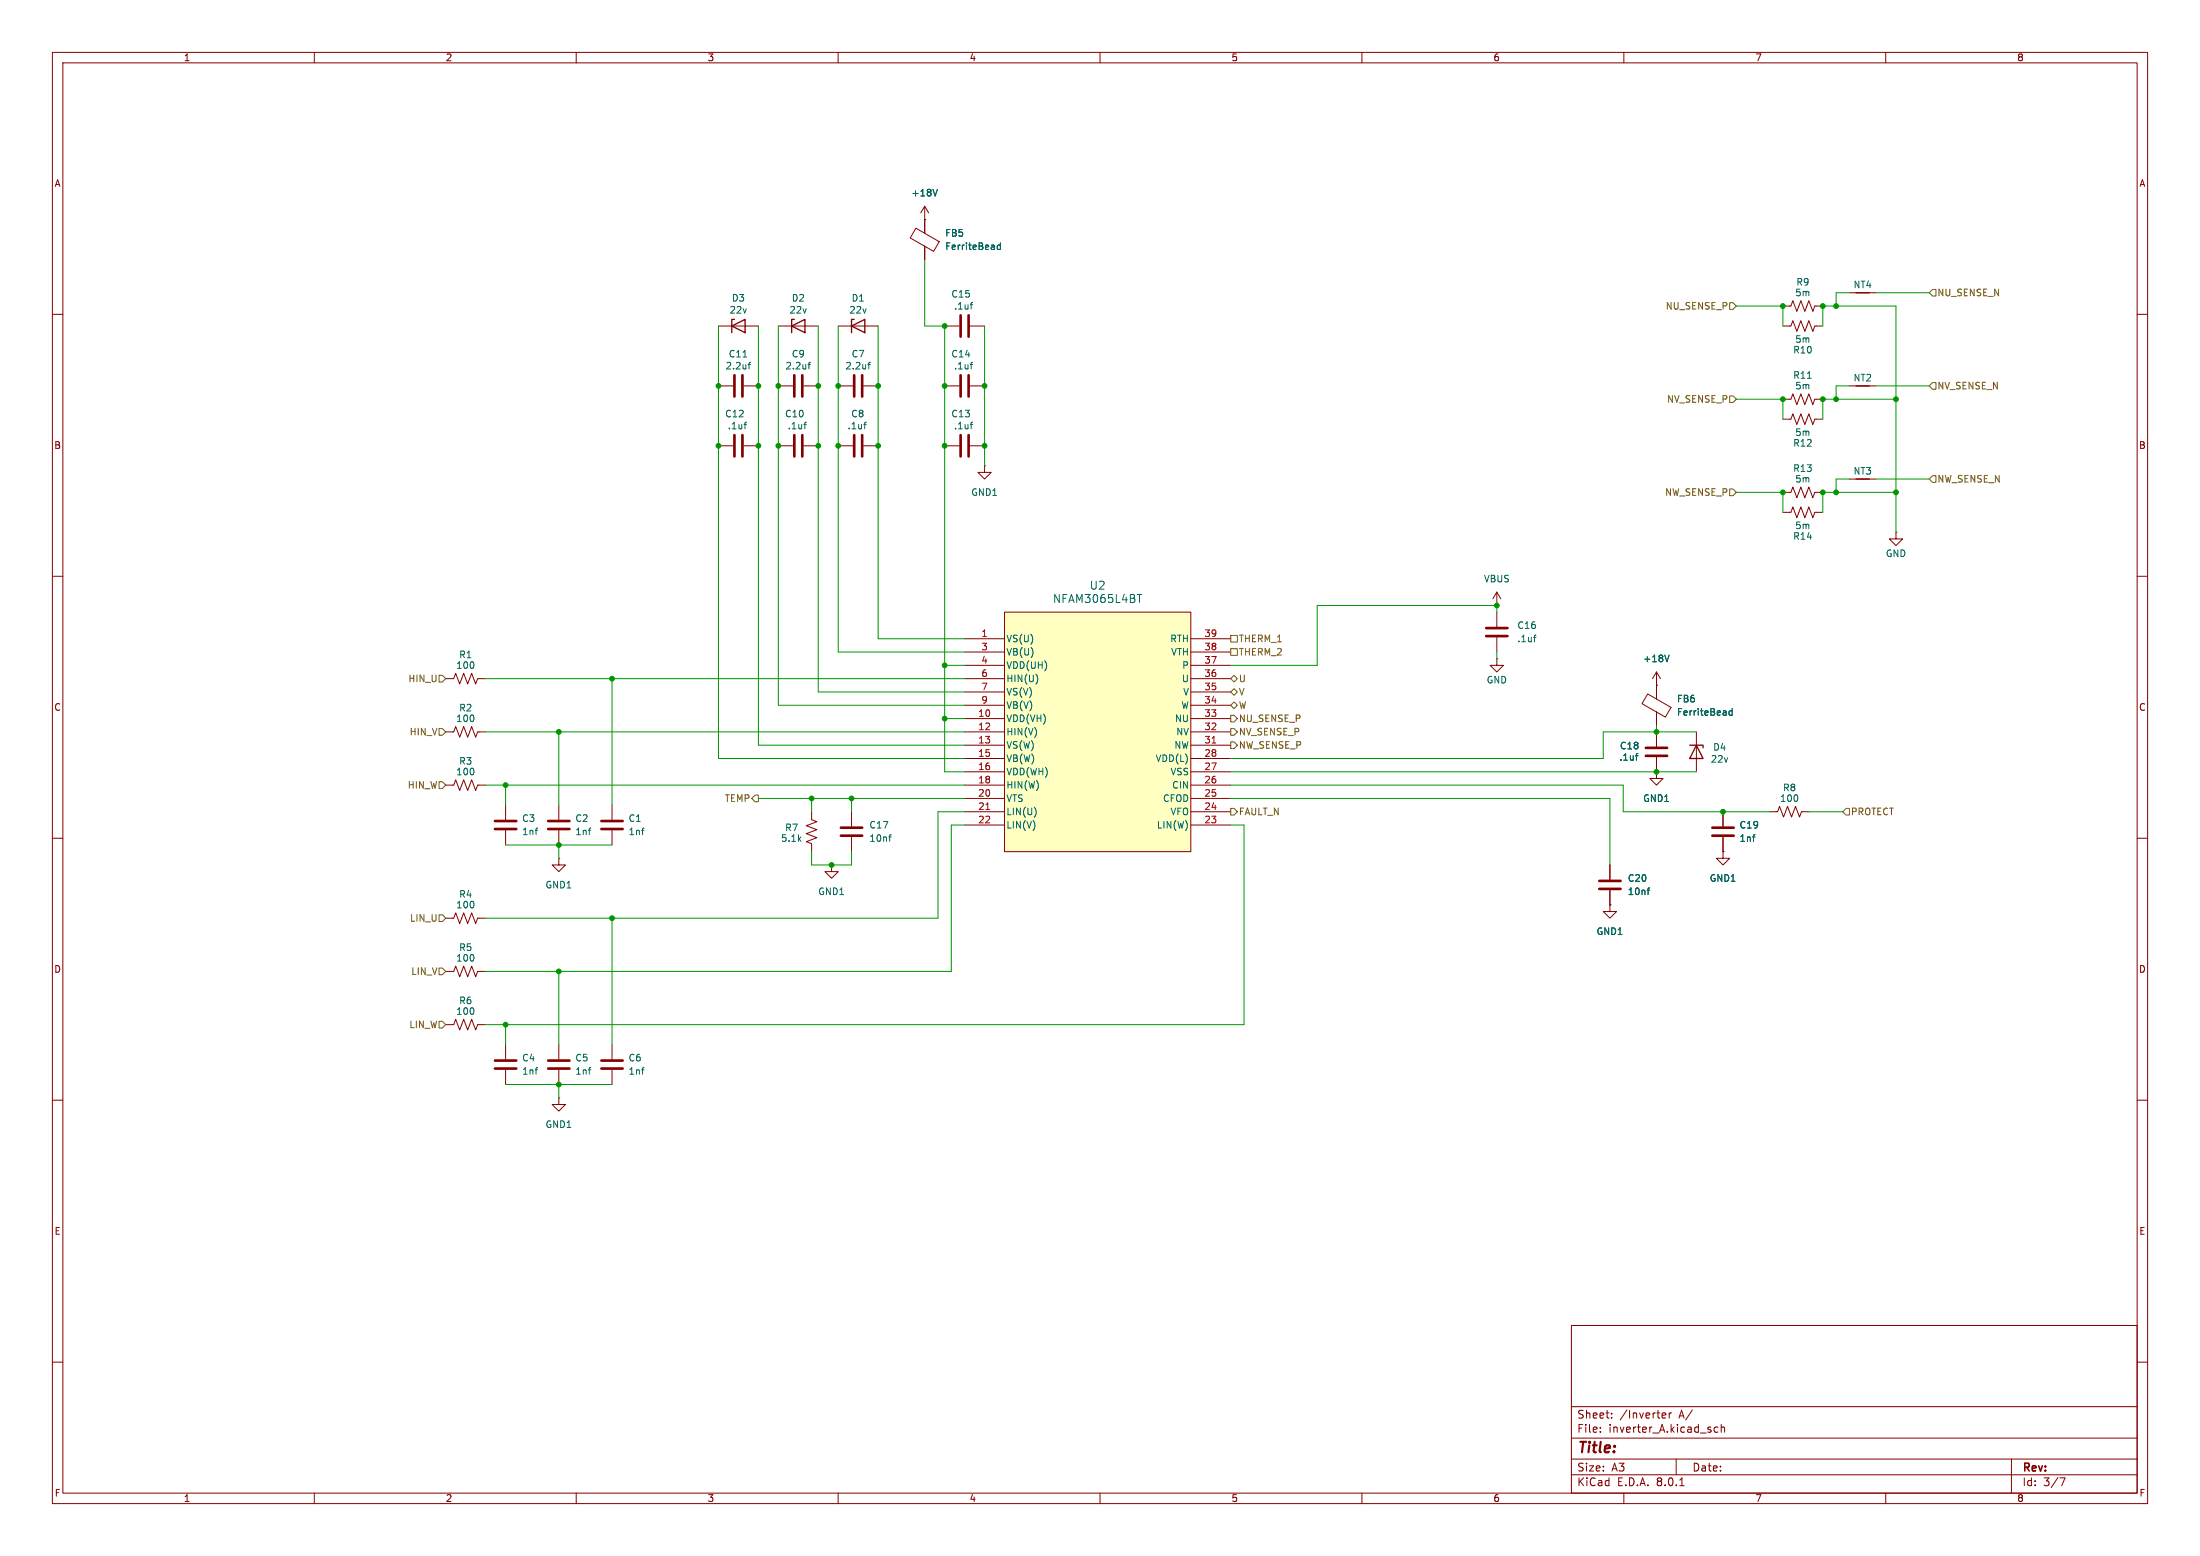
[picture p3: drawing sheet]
<svg xmlns="http://www.w3.org/2000/svg" width="420mm" height="297mm" viewBox="0 0 420 297" stroke-linecap="round" stroke-linejoin="round" font-family="sans-serif">
<g fill="none" stroke="#840000" stroke-width=".19">
<path d="M10 10h400v277h-400zM12 12h396v273h-396zM60 10v2M110 10v2M160 10v2M210 10v2M260 10v2M310 10v2M360 10v2M10 60h2M408 60h2M10 110h2"/>
<path d="M408 110h2M10 160h2M408 160h2M10 210h2M408 210h2M10 260h2M300 253h108v32h-108zM408 260h2M300 278.5h108M300 274.5h108M300 268.5h108M305.5 273.2v.2"/>
<path d="M305.5 272.5v.1M307.7 270.5v.2M307.7 269.8v.1M317.5 269.7l.4 .1 .1 .2-.7 .2M317.9 270.6l-.4 .1M318.7 269.7v1M319.1 269.7l-.3 .1-.1 .2M320 278.5v3M327.9 272.5l-.4-.1-.3 .3 .2 .6h.5M328.6 272.5l.2-.1 .4 .1v.9M328.6 271.9v1.5M384 278.5v6.5"/>
<path d="M60 285v2M110 285v2M160 285v2M210 285v2M260 285v2M300 281.5h108M310 285v2M320.7 283.6h.8M360 285v2M393.2 282.1h1l-.6 1.5"/>
</g>
<path d="M191.8 116.8h35.5v45.8h-35.5z" fill="#ffffc2"/>
<g fill="none" stroke="#840000" stroke-width=".19">
<path d="M176.5 39.4l-.7 1.2M176.5 39.4v5.1M176.5 39.4l.8 1.2M174.9 43.6l4.4 2.5-1.1 1.9-4.4-2.6zM176.5 41.9h.1M176.5 47v2.5M340.4 58.4h1.5l.4-1 .7 2 .8-2 .8 2 .7-2 .8 2 .4-1h1.5M353.1 55.9h5M137.2 73.7h2.8M137.2 62.2h7.6M142 73.7h2.8M148.6 73.7h2.8"/>
<path d="M148.6 62.2h7.6M153.4 73.7h2.8M160 73.7h2.8M160 62.2h7.6M164.8 73.7h2.8M180.3 73.7h2.8M180.3 62.2h2.8M185.2 73.7h2.8M185.2 62.2h2.8M340.4 76.2h1.5l.4-1 .7 2 .8-2 .8 2 .7-2 .8 2 .4-1h1.5M340.4 62.2h1.5l.4-1 .7 2 .8-2 .8 2 .7-2 .8 2 .4-1h1.5M353.1 73.7h5"/>
<path d="M137.2 85.1h2.8M142 85.1h2.8M148.6 85.1h2.8M153.4 85.1h2.8M160 85.1h2.8M164.8 85.1h2.8M180.3 85.1h2.8M185.2 85.1h2.8M188 88.9v1.3h1.2l-1.2 1.2-1.3-1.2h1.3M188 88.9h.1M340.4 97.8h1.5l.4-1 .7 2 .8-2 .8 2 .7-2 .8 2 .4-1h1.5M340.4 80h1.5l.4-1 .7 2 .8-2 .8 2 .7-2 .8 2 .4-1h1.5"/>
<path d="M340.4 94h1.5l.4-1 .7 2 .8-2 .8 2 .7-2 .8 2 .4-1h1.5M353.1 91.4h5M191.8 116.8h35.5v45.8h-35.5zM285.7 115.6h.1M285.7 113v2.6M285.7 116.8v2.8M285.7 113l-.7 1.3M285.7 113l.8 1.3M361.9 101.6v1.3h1.3l-1.3 1.2-1.2-1.2h1.2M361.9 101.6h.1M85.1 129.5h1.5l.4-1 .8 2.1 .7-2.1 .8 2.1 .7-2.1 .8 2.1 .4-1.1h1.5M85.1 139.7h1.5l.4-1 .8 2 .7-2 .8 2 .7-2 .8 2 .4-1h1.5"/>
<path d="M184.1 121.9h7.7M184.1 137.2h7.7M184.1 139.7h7.7M184.1 124.5h7.7M184.1 134.6h7.7M184.1 132.1h7.7M184.1 129.5h7.7M184.1 127h7.7M227.3 121.9h7.6M227.3 137.2h7.6M227.3 139.7h7.6M227.3 124.5h7.6"/>
<path d="M227.3 134.6h7.6M227.3 132.1h7.6M227.3 129.5h7.6M227.3 127h7.6M285.7 125.7v1.3h1.3l-1.3 1.3-1.2-1.3h1.2M285.7 125.7h.1M285.7 121.7v2.8M314.6 132.5l4.4 2.5-1.1 1.9-4.4-2.6zM316.2 130.8h.1M316.2 128.3l-.7 1.2M316.2 128.3v5.1M316.2 135.9v2.5"/>
<path d="M316.2 139.7v2.8M316.2 128.3l.8 1.2M323.8 139.7v7.6M85.1 149.9h1.5l.4-1.1 .8 2.1 .7-2.1 .8 2.1 .7-2.1 .8 2.1 .4-1h1.5M96.5 153.7v2.8M96.5 158.5v2.8M106.7 153.7v2.8M106.7 158.5v2.8M116.8 153.7v2.8M116.8 158.5v2.8M154.9 154.9v1.6l1.1 .3-2.1 .8 2.1 .8-2.1 .7 2.1 .8-2.1 .8 1 .3v1.6M162.6 154.9v2.8"/>
<path d="M162.6 159.8v2.8M184.1 142.2h7.7M184.1 144.8h7.7M184.1 147.3h7.7M184.1 149.9h7.7M184.1 152.4h7.7M184.1 154.9h7.7M184.1 157.5h7.7M227.3 142.2h7.6M227.3 144.8h7.6M227.3 147.3h7.6M227.3 149.9h7.6"/>
<path d="M227.3 152.4h7.6M227.3 154.9h7.6M227.3 157.5h7.6M316.2 147.3v1.3h1.3l-1.3 1.3-1.2-1.3h1.2M316.2 147.3h.1M316.2 144.5v2.8M328.9 154.9v2.8M328.9 159.8v2.8M337.8 154.9h1.5l.4-1 .8 2.1 .7-2.1 .8 2.1 .8-2.1 .7 2.1 .4-1.1h1.5M85.1 175.3h1.5l.4-1.1 .8 2.1 .7-2.1 .8 2.1 .7-2.1 .8 2.1 .4-1h1.5M106.7 163.8v1.3h1.2l-1.2 1.3-1.3-1.3h1.3M106.7 163.8h.1"/>
<path d="M158.7 165.1v1.3h1.3l-1.3 1.2-1.2-1.2h1.2M158.7 165.1h.1M307.3 172.7v1.3h1.3l-1.3 1.3-1.2-1.3h1.2M307.3 172.7h.1M307.3 165.1v2.8M307.3 169.9v2.8M328.9 162.6v1.2h1.3l-1.3 1.3-1.2-1.3h1.2M328.9 162.6h.1M85.1 195.6h1.5l.4-1 .8 2 .7-2 .8 2 .7-2 .8 2 .4-1h1.5M85.1 185.4h1.5l.4-1 .8 2 .7-2 .8 2 .7-2 .8 2 .4-1h1.5M96.5 199.4v2.8M106.7 199.4v2.8"/>
<path d="M116.8 199.4v2.8M96.5 204.2v2.8M106.7 209.6v1.2h1.2l-1.2 1.3-1.3-1.3h1.3M106.7 209.6h.1M106.7 204.2v2.8M116.8 204.2v2.8"/>
</g>
<g fill="none" stroke="#006464" stroke-width=".19">
<path d="M178.9 36.1l-.4 1.3M185.2 58.2h.5M185.7 57.7l-.2 .1M191 46.4v1.2M191 46.8h-.4l-.2 .2 .1 .6h.5M141.8 68.1h.8M142.8 69.6h.5M143.3 69.2l-.3 .1v1.1M154.2 69.6h.5M154.7 69.2l-.3 .1v1.1M165.7 69.6h.5M166.2 69.2l-.3 .1v1.1"/>
<path d="M185.2 69.6h.5M185.7 69.2h-.2M345 72.2h.8M142 81h.5M142.5 80.6h-.2M153.5 81h.4M153.9 80.6h-.2M164.9 81h.5M165.4 80.6h-.3M185.2 81h.5M185.7 80.6h-.2M217.1 113.5h.9"/>
<path d="M217.5 113.5v1.5M198 129l.1 .5-.1 .7M292.8 121.7h.4M293.2 121.2l-.2 .1M318.6 125l-.4 1.3M330.7 135.3v1.2M330.7 135.7h-.4l-.2 .2 .1 .6h.5M102.2 158.5h.4M102.5 158.1h.1M112.3 158.5h.5M112.7 158.1h.1M122.5 158.5h.5"/>
<path d="M122.8 158.1h.2M169.7 159.8h.4M170.1 159.3l-.2 .1M197.7 154.4l.1 .5-.1 .7M312.2 144.3h.5M312.6 143.8l-.1 .1M334.6 159.8h.5M334.9 159.3h.2M314.4 169.9h.5M314.9 169.5l-.2 .1M102.2 204.2h.4M102.5 203.8h.1"/>
<path d="M112.3 204.2h.5M112.7 203.8h.1M122.5 204.2h.5M122.8 203.8h.2"/>
</g>
<path d="M188.2 154.5h.7M231.4 141.8h.7" fill="none" stroke="#a90000" stroke-width=".19"/>
<g fill="none" stroke="#840000" stroke-width=".51">
<path d="M140.2 71.6v4.1M141.7 71.6v4.1M151.6 71.6v4.1M153.2 71.6v4.1M163.1 71.6v4.1M164.6 71.6v4.1M183.4 60.2v4.1M183.4 71.6v4.1M184.9 60.2v4.1M184.9 71.6v4.1M140.2 83.1v4M141.7 83.1v4"/>
<path d="M151.6 83.1v4M153.2 83.1v4M163.1 83.1v4M164.6 83.1v4M183.4 83.1v4M184.9 83.1v4M283.7 119.9h4.1M283.7 121.4h4.1M94.5 158.2h4.1M94.5 156.7h4.1M104.6 158.2h4.1M104.6 156.7h4.1"/>
<path d="M114.8 158.2h4.1M114.8 156.7h4.1M160.5 159.5h4.1M160.5 158h4.1M314.2 142.7h4.1M314.2 144.3h4.1M326.9 159.5h4.1M326.9 158h4.1M305.3 169.7h4.1M305.3 168.1h4.1M94.5 204h4.1M94.5 202.4h4.1"/>
<path d="M104.6 204h4.1M104.6 202.4h4.1M114.8 204h4.1M114.8 202.4h4.1"/>
</g>
<path d="M354.3 55.9h2.6M139.7 62.2l2.5-1.2v2.5zM140.2 61h-.5v2.5M151.1 62.2l2.6-1.2v2.5zM151.6 61h-.5v2.5M162.6 62.2l2.5-1.2v2.5zM163.1 61h-.5v2.5M354.3 73.7h2.6M354.3 91.4h2.6M322.6 142.2h2.5v.5M323.8 142.2l1.3 2.6h-2.5z" fill="none" stroke="#840000" stroke-width=".25"/>
<g fill="none" stroke="#725600" stroke-width=".19">
<path d="M330.2 57.8h.6l.7 .6-.7 .7h-.6zM368.9 55.2h.7v1.3h-.7l-.6-.6zM330.2 75.6h.6l.7 .6-.7 .6h-.6zM368.9 73h.7v1.3h-.7l-.6-.6zM330.2 93.3h.6l.7 .7-.7 .6h-.6zM368.9 90.8h.7v1.3h-.7l-.6-.7zM83.8 128.9h.7l.6 .6-.6 .7h-.7zM83.8 139.1h.7l.6 .6-.6 .6h-.7zM234.9 129.5l.7-.6 .6 .6-.6 .7zM234.9 121.3h1.3v1.3h-1.3zM234.9 123.8h1.3v1.3h-1.3zM234.9 136.5h.7l.6 .7-.6 .6h-.7z"/>
<path d="M234.9 139.1h.7l.6 .6-.6 .6h-.7zM234.9 134.6l.7-.6 .6 .6-.6 .7zM234.9 132.1l.7-.7 .6 .7-.6 .6zM83.8 149.2h.7l.6 .7-.6 .6h-.7zM144.1 151.8h.7v1.2h-.7l-.6-.6zM234.9 141.6h.7l.6 .6-.6 .7h-.7zM234.9 154.3h.7l.6 .6-.6 .7h-.7zM352.4 154.3h.7v1.3h-.7l-.6-.7zM83.8 174.6h.7l.6 .7-.6 .6h-.7zM83.8 184.8h.7l.6 .6-.6 .7h-.7zM83.8 194.9h.7l.6 .7-.6 .6h-.7z"/>
</g>
<g fill="none" stroke="#009600" stroke-width=".19">
<path d="M176.5 49.5v12.7h3.8v85.1h3.8M331.5 58.4h8.9v3.8M353.1 55.9h-2.6v2.5M358.1 55.9h10.2M137.2 62.2v82.6h46.9M144.8 62.2v80h39.3M148.6 62.2v72.4h35.5M156.2 62.2v69.9h27.9M160 62.2v62.3h24.1M167.6 62.2v59.7h16.5M188 62.2v26.7M331.5 76.2h8.9v3.8"/>
<path d="M348 62.2v-3.8h13.9v43.2M353.1 73.7h-2.6v2.5M358.1 73.7h10.2M361.9 76.2h-13.9v3.8M331.5 94h8.9v3.8M353.1 91.4h-2.6v2.6M358.1 91.4h10.2M361.9 94h-13.9v3.8M285.7 116.8v-1.2h-34.2v11.4h-16.6M92.7 129.5h91.4M92.7 139.7h91.4M106.7 139.7v14"/>
<path d="M116.8 129.5v24.2M180.3 127h3.8M180.3 137.2h3.8M285.7 124.5v1.2M316.2 138.4v1.3M323.8 139.7h-17.7v5.1h-71.2M92.7 149.9h91.4M96.5 149.9v3.8M144.8 152.4h39.3M154.9 152.4v2.5M162.6 152.4v2.5M184.1 154.9h-5v20.4h-86.4"/>
<path d="M184.1 157.5h-2.5v27.9h-88.9M234.9 157.5h2.6v38.1h-144.8M234.9 149.9h75v5h27.9M234.9 147.3h88.9M234.9 152.4h72.4v12.7M345.4 154.9h6.4M96.5 161.3h20.3M106.7 161.3v2.5M116.8 175.3v24.1M154.9 162.6v2.5h7.7v-2.5M96.5 195.6v3.8M106.7 185.4v14"/>
<path d="M96.5 207h20.3M106.7 207v2.6"/>
</g>
<g fill="#009600" stroke="#009600" stroke-width=".19">
<circle cx="285.7" cy="115.6" r=".46"/>
<circle cx="160" cy="73.7" r=".46"/>
<circle cx="167.6" cy="85.1" r=".46"/>
<circle cx="160" cy="85.1" r=".46"/>
<circle cx="167.6" cy="73.7" r=".46"/>
<circle cx="188" cy="73.7" r=".46"/>
<circle cx="188" cy="85.1" r=".46"/>
<circle cx="180.3" cy="85.1" r=".46"/>
<circle cx="162.6" cy="152.4" r=".46"/>
<circle cx="154.9" cy="152.4" r=".46"/>
<circle cx="158.7" cy="165.1" r=".46"/>
<circle cx="180.3" cy="73.7" r=".46"/>
<circle cx="137.2" cy="73.7" r=".46"/>
<circle cx="137.2" cy="85.1" r=".46"/>
<circle cx="148.6" cy="73.7" r=".46"/>
<circle cx="144.8" cy="73.7" r=".46"/>
<circle cx="156.2" cy="73.7" r=".46"/>
<circle cx="180.3" cy="62.2" r=".46"/>
<circle cx="106.7" cy="139.7" r=".46"/>
<circle cx="116.8" cy="129.5" r=".46"/>
<circle cx="106.7" cy="161.3" r=".46"/>
<circle cx="116.8" cy="175.3" r=".46"/>
<circle cx="106.7" cy="185.4" r=".46"/>
<circle cx="106.7" cy="207" r=".46"/>
<circle cx="96.5" cy="149.9" r=".46"/>
<circle cx="96.5" cy="195.6" r=".46"/>
<circle cx="361.9" cy="76.2" r=".46"/>
<circle cx="350.5" cy="76.2" r=".46"/>
<circle cx="361.9" cy="94" r=".46"/>
<circle cx="350.5" cy="94" r=".46"/>
<circle cx="350.5" cy="58.4" r=".46"/>
<circle cx="348" cy="94" r=".46"/>
<circle cx="348" cy="76.2" r=".46"/>
<circle cx="348" cy="58.4" r=".46"/>
<circle cx="340.4" cy="58.4" r=".46"/>
<circle cx="340.4" cy="76.2" r=".46"/>
<circle cx="340.4" cy="94" r=".46"/>
<circle cx="316.2" cy="139.7" r=".46"/>
<circle cx="328.9" cy="154.9" r=".46"/>
<circle cx="316.2" cy="147.3" r=".46"/>
<circle cx="180.3" cy="137.2" r=".46"/>
<circle cx="156.2" cy="85.1" r=".46"/>
<circle cx="180.3" cy="127" r=".46"/>
<circle cx="144.8" cy="85.1" r=".46"/>
<circle cx="148.6" cy="85.1" r=".46"/>
</g>
<text font-size="2.8" fill="#840000" x="301" y="277.9">Title:</text>
<g font-size="2.1" fill="#006464">
<text x="207.9" y="112.8">U2</text>
<text x="200.9" y="115.3">NFAM3065L4BT</text>
</g>
<g font-size="2.1" fill="#840000">
<text x="301" y="273.7">File:</text>
<text x="301" y="271">Sheet:</text>
<text x="307.1" y="273.7">inverter_A.kicad_sch</text>
<text x="309.2" y="271">/Inverter</text>
<text x="320.6" y="271">A/</text>
<text x="301" y="281.1">Size:</text>
<text x="307.6" y="281.1">A3</text>
<text x="323" y="281.1">Date:</text>
<text x="386" y="281.3">Rev:</text>
<text x="301" y="283.9">KiCad</text>
<text x="308.7" y="283.9">E.D.A.</text>
<text x="316.3" y="283.9">8.0.1</text>
<text x="386" y="283.9">Id:</text>
<text x="390.1" y="283.9">3/7</text>
</g>
<g font-size="1.8" fill="#840000">
<text x="35" y="11.9">1</text>
<text x="85" y="11.9">2</text>
<text x="135" y="11.9">3</text>
<text x="185" y="11.9">4</text>
<text x="235" y="11.9">5</text>
<text x="285" y="11.9">6</text>
<text x="335" y="11.9">7</text>
<text x="385" y="11.9">8</text>
<text x="10.3" y="35.9">A</text>
<text x="408.3" y="35.9">A</text>
<text x="10.3" y="85.9">B</text>
<text x="408.2" y="85.9">B</text>
<text x="10.3" y="135.9">C</text>
<text x="408.2" y="135.9">C</text>
<text x="10.3" y="185.9">D</text>
<text x="408.2" y="185.9">D</text>
<text x="10.3" y="235.9">E</text>
<text x="408.3" y="235.9">E</text>
<text x="10.3" y="285.9">F</text>
<text x="35" y="286.9">1</text>
<text x="85" y="286.9">2</text>
<text x="135" y="286.9">3</text>
<text x="185" y="286.9">4</text>
<text x="235" y="286.9">5</text>
<text x="285" y="286.9">6</text>
<text x="335" y="286.9">7</text>
<text x="385" y="286.9">8</text>
<text x="408.3" y="285.9">F</text>
</g>
<g font-size="1.8" fill="#006464">
<text x="173.9" y="37.7">+18V</text>
<text x="180.3" y="45.4">FB5</text>
<text x="180.3" y="47.9">FerriteBead</text>
<text x="139.6" y="57.8">D3</text>
<text x="151.1" y="57.8">D2</text>
<text x="162.5" y="57.8">D1</text>
<text x="181.5" y="57">C15</text>
<text x="182" y="59.3">.1uf</text>
<text x="342.6" y="56.7">5m</text>
<text x="342.8" y="54.7">R9</text>
<text x="353.7" y="55.2">NT4</text>
<text x="139.2" y="60">22v</text>
<text x="150.6" y="60">22v</text>
<text x="162" y="60">22v</text>
<text x="342.6" y="65.6">5m</text>
<text x="138.4" y="70.7">2.2uf</text>
<text x="139" y="68.4">C11</text>
<text x="149.8" y="70.7">2.2uf</text>
<text x="151.1" y="68.4">C9</text>
<text x="161.3" y="70.7">2.2uf</text>
<text x="162.5" y="68.4">C7</text>
<text x="181.5" y="68.4">C14</text>
<text x="182" y="70.7">.1uf</text>
<text x="342.2" y="67.7">R10</text>
<text x="342.2" y="72.5">R11</text>
<text x="342.6" y="74.5">5m</text>
<text x="353.7" y="73">NT2</text>
<text x="138.3" y="79.9">C12</text>
<text x="138.8" y="82.1">.1uf</text>
<text x="149.8" y="79.9">C10</text>
<text x="150.3" y="82.1">.1uf</text>
<text x="161.7" y="82.1">.1uf</text>
<text x="162.4" y="79.9">C8</text>
<text x="181.5" y="79.9">C13</text>
<text x="182" y="82.1">.1uf</text>
<text x="342.6" y="83.4">5m</text>
<text x="342.2" y="85.4">R12</text>
<text x="185.3" y="94.8">GND1</text>
<text x="342.2" y="90.3">R13</text>
<text x="342.6" y="92.3">5m</text>
<text x="353.7" y="90.8">NT3</text>
<text x="342.6" y="101.2">5m</text>
<text x="342.2" y="103.2">R14</text>
<text x="359.9" y="106.5">GND</text>
<text x="283.2" y="111.4">VBUS</text>
<text x="87.6" y="125.8">R1</text>
<text x="192" y="122.8">VS(U)</text>
<text x="192" y="125.3">VB(U)</text>
<text x="223.3" y="122.8">RTH</text>
<text x="223.5" y="125.3">VTH</text>
<text x="289.6" y="120.2">C16</text>
<text x="289.6" y="122.8">.1uf</text>
<text x="87" y="127.9">100</text>
<text x="192" y="127.9">VDD(UH)</text>
<text x="192" y="130.4">HIN(U)</text>
<text x="225.5" y="130.4">U</text>
<text x="225.6" y="127.9">P</text>
<text x="283.7" y="130.7">GND</text>
<text x="313.6" y="126.6">+18V</text>
<text x="87.6" y="136">R2</text>
<text x="192" y="132.9">VS(V)</text>
<text x="192" y="135.5">VB(V)</text>
<text x="225.4" y="135.5">W</text>
<text x="225.8" y="132.9">V</text>
<text x="320.1" y="134.3">FB6</text>
<text x="320.1" y="136.8">FerriteBead</text>
<text x="87" y="138">100</text>
<text x="192" y="138">VDD(VH)</text>
<text x="192" y="140.6">HIN(V)</text>
<text x="192" y="143.1">VS(W)</text>
<text x="224.1" y="143.1">NW</text>
<text x="224.2" y="138">NU</text>
<text x="224.5" y="140.6">NV</text>
<text x="309.2" y="143.2">C18</text>
<text x="327" y="143.5">D4</text>
<text x="87" y="148.2">100</text>
<text x="87.6" y="146.2">R3</text>
<text x="192" y="145.6">VB(W)</text>
<text x="192" y="148.2">VDD(WH)</text>
<text x="220.5" y="145.6">VDD(L)</text>
<text x="223.4" y="148.2">VSS</text>
<text x="309" y="145.4">.1uf</text>
<text x="326.5" y="145.8">22v</text>
<text x="192" y="150.7">HIN(W)</text>
<text x="192" y="153.3">VTS</text>
<text x="192" y="155.8">LIN(U)</text>
<text x="221.9" y="153.3">CFOD</text>
<text x="223.4" y="155.8">VFO</text>
<text x="223.7" y="150.7">CIN</text>
<text x="313.6" y="153.3">GND1</text>
<text x="339.7" y="153.3">100</text>
<text x="340.3" y="151.2">R8</text>
<text x="99.6" y="157.1">C3</text>
<text x="99.6" y="159.6">1nf</text>
<text x="109.7" y="157.1">C2</text>
<text x="109.7" y="159.6">1nf</text>
<text x="119.9" y="157.1">C1</text>
<text x="119.9" y="159.6">1nf</text>
<text x="149" y="160.9">5.1k</text>
<text x="149.8" y="158.9">R7</text>
<text x="165.9" y="160.9">10nf</text>
<text x="165.9" y="158.3">C17</text>
<text x="192" y="158.3">LIN(V)</text>
<text x="220.8" y="158.3">LIN(W)</text>
<text x="332" y="158.3">C19</text>
<text x="332" y="160.9">1nf</text>
<text x="87" y="173.6">100</text>
<text x="87.6" y="171.6">R4</text>
<text x="104" y="169.8">GND1</text>
<text x="156.1" y="171">GND1</text>
<text x="310.7" y="168.5">C20</text>
<text x="310.7" y="171">10nf</text>
<text x="326.3" y="168.5">GND1</text>
<text x="304.7" y="178.7">GND1</text>
<text x="87" y="183.7">100</text>
<text x="87.6" y="181.7">R5</text>
<text x="87.6" y="191.9">R6</text>
<text x="87" y="193.9">100</text>
<text x="99.6" y="202.8">C4</text>
<text x="109.7" y="202.8">C5</text>
<text x="119.9" y="202.8">C6</text>
<text x="99.6" y="205.3">1nf</text>
<text x="109.7" y="205.3">1nf</text>
<text x="119.9" y="205.3">1nf</text>
<text x="104" y="215.5">GND1</text>
</g>
<g font-size="1.8" fill="#725600">
<text x="317.9" y="59.3">NU_SENSE_P</text>
<text x="369.8" y="56.7">NU_SENSE_N</text>
<text x="318.1" y="77.1">NV_SENSE_P</text>
<text x="369.8" y="74.5">NV_SENSE_N</text>
<text x="317.8" y="94.8">NW_SENSE_P</text>
<text x="369.8" y="92.3">NW_SENSE_N</text>
<text x="236.4" y="122.8">THERM_1</text>
<text x="236.4" y="125.3">THERM_2</text>
<text x="77.9" y="130.4">HIN_U</text>
<text x="236.4" y="130.4">U</text>
<text x="236.4" y="135.5">W</text>
<text x="236.4" y="132.9">V</text>
<text x="78.1" y="140.6">HIN_V</text>
<text x="236.4" y="143.1">NW_SENSE_P</text>
<text x="236.4" y="138">NU_SENSE_P</text>
<text x="236.4" y="140.6">NV_SENSE_P</text>
<text x="77.7" y="150.7">HIN_W</text>
<text x="138.3" y="153.3">TEMP</text>
<text x="236.4" y="155.8">FAULT_N</text>
<text x="353.3" y="155.8">PROTECT</text>
<text x="78.2" y="176.1">LIN_U</text>
<text x="78.4" y="186.3">LIN_V</text>
<text x="78" y="196.4">LIN_W</text>
</g>
<g font-size="1.8" fill="#a90000">
<text x="187.3" y="121.7">1</text>
<text x="187.3" y="124.2">3</text>
<text x="229.8" y="124.2">38</text>
<text x="229.8" y="121.7">39</text>
<text x="187.3" y="126.7">4</text>
<text x="187.3" y="129.3">6</text>
<text x="187.3" y="131.8">7</text>
<text x="229.8" y="131.8">35</text>
<text x="229.8" y="129.3">36</text>
<text x="229.8" y="126.7">37</text>
<text x="186.6" y="136.9">10</text>
<text x="187.3" y="134.4">9</text>
<text x="229.8" y="136.9">33</text>
<text x="229.8" y="134.4">34</text>
<text x="186.6" y="139.4">12</text>
<text x="186.6" y="142">13</text>
<text x="229.8" y="142">31</text>
<text x="229.8" y="139.4">32</text>
<text x="186.6" y="144.5">15</text>
<text x="186.6" y="147.1">16</text>
<text x="186.6" y="149.6">18</text>
<text x="229.8" y="149.6">26</text>
<text x="229.8" y="147.1">27</text>
<text x="229.8" y="144.5">28</text>
<text x="186.6" y="152.1">20</text>
<text x="186.6" y="154.7">21</text>
<text x="229.8" y="154.7">24</text>
<text x="229.8" y="152.1">25</text>
<text x="186.6" y="157.2">22</text>
<text x="229.8" y="157.2">23</text>
</g>
</svg>
